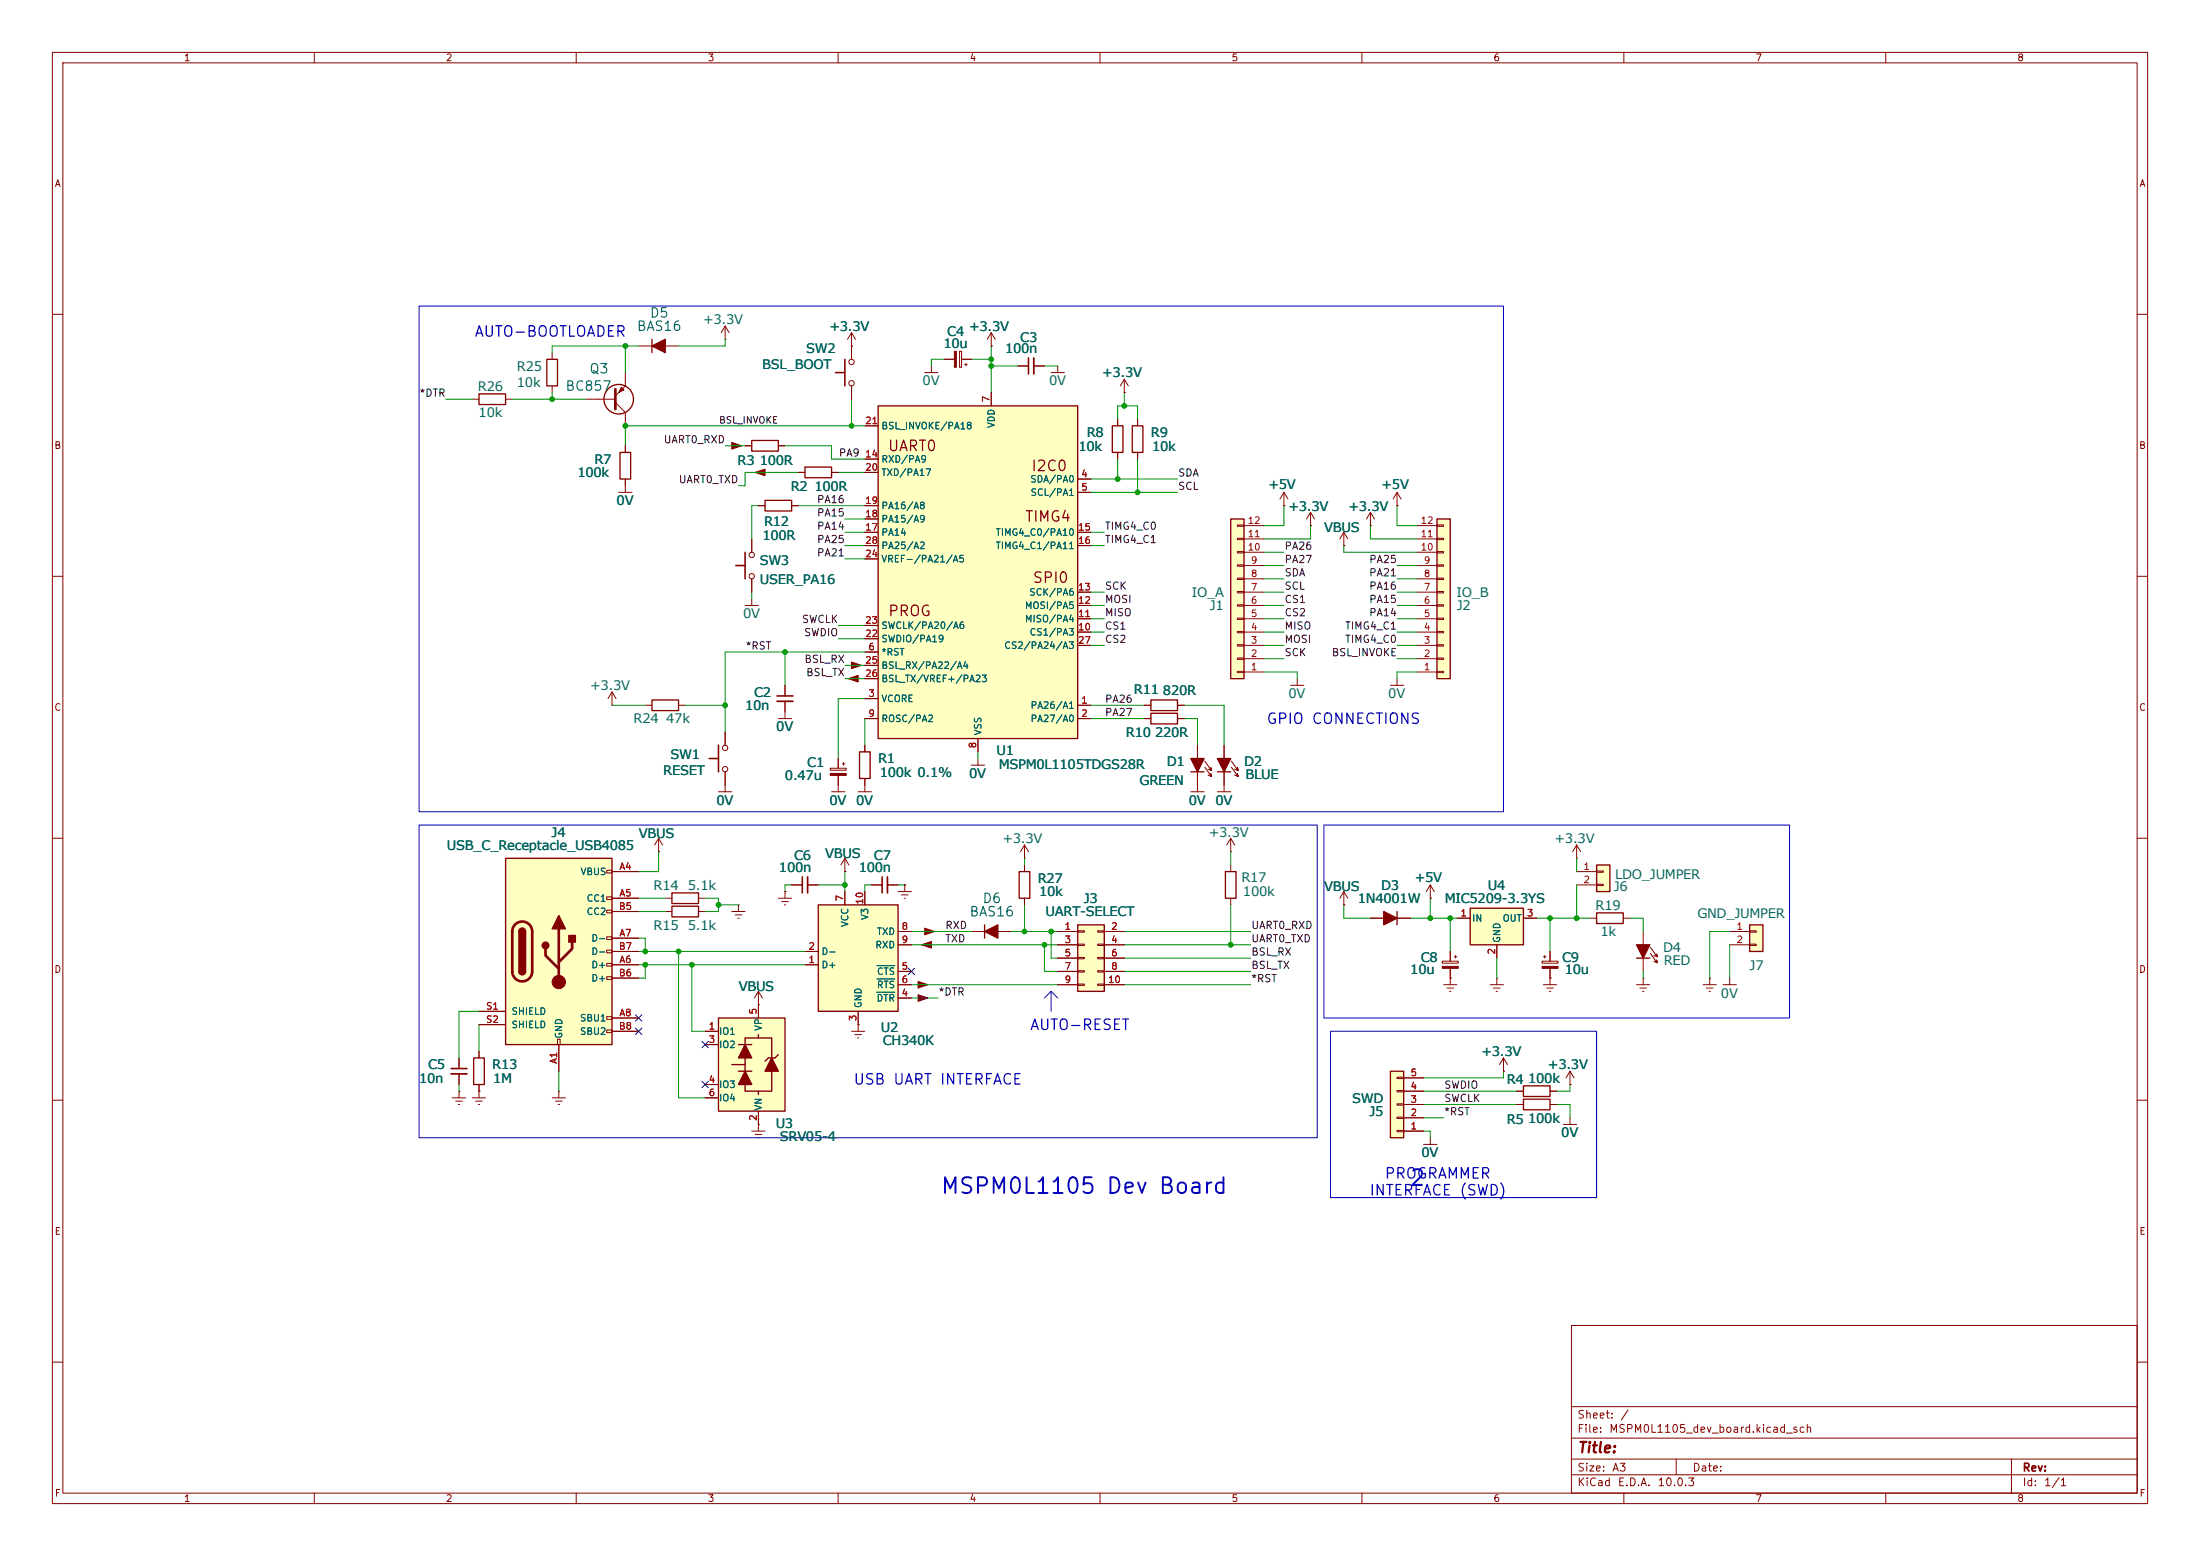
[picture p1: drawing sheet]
<svg xmlns="http://www.w3.org/2000/svg" width="420mm" height="297mm" viewBox="0 0 420 297" stroke-linecap="round" stroke-linejoin="round" font-family="sans-serif">
<g fill="none" stroke="#840000" stroke-width=".19">
<path d="M10 10h400v277h-400zM12 12h396v273h-396zM60 10v2M110 10v2M160 10v2M210 10v2M260 10v2M310 10v2M360 10v2M10 60h2M408 60h2M119.4 85.1v1.3"/>
<path d="M119.4 91.4v1.3M142.2 85.1h1.3M148.6 85.1h1.3M217.2 80v1.3M217.2 86.4v1.2M10 110h2M408 110h2M149.9 130.8v2M149.9 133.9v2M10 160h2M408 160h2M10 210h2"/>
<path d="M408 210h2M300 253h108v32h-108zM10 260h2M300 278.5h108M300 274.5h108M300 268.5h108M320 278.5v3M384 278.5v6.5M408 260h2M60 285v2M110 285v2M160 285v2"/>
<path d="M210 285v2M260 285v2M300 281.5h108M310 285v2M360 285v2"/>
</g>
<path d="M118.4 86.4h2v5h-2zM143.5 84.1h5.1v2h-5.1zM216.2 81.3h2v5.1h-2z" fill="none" stroke="#840000" stroke-width=".25"/>
<path d="M148.3 132.8h3.1" fill="none" stroke="#840000" stroke-width=".3"/>
<path d="M148.3 133.9h3.1" fill="none" stroke="#840000" stroke-width=".33"/>
<path d="M334 176.5h2.5v5.1h-2.5z" fill="#ffffc2"/>
<g fill="none" stroke="#840000" stroke-width=".25">
<path d="M104.4 68.6h2v5.1h-2zM212.3 81.3h2.1v5.1h-2.1zM124.5 133.6h5v2h-5zM334 176.5h2.5v5.1h-2.5zM290.8 207.3h5.1v2h-5.1z"/>
<circle cx="118.1" cy="76.2" r="2.82"/>
</g>
<g fill="none" stroke="#840000" stroke-width=".19">
<path d="M105.4 67.3v1.3M105.4 73.7v1.2M111.8 76.2h5.7M117.5 76.8l1.9 1.9v2.6M119.4 71.1v2.6l-1.9 1.9M213.4 80v1.3M213.4 86.4v1.2M261.6 97.8l-.7 1.3M261.6 97.8l.8 1.3M261.6 97.8v2.5M266.7 96.5h.1M266.7 94v2.5"/>
<path d="M266.7 94l-.8 1.3M266.7 94l.8 1.3M143.5 102.9v2.5M143.5 110.5v2.5M256.5 104.1h.1M256.5 101.6l-.7 1.3M256.5 101.6l.8 1.3M256.5 101.6v2.5M261.6 100.3h.1M123.2 134.6h1.3M129.5 134.6h1.3M246.4 130.8h2.5"/>
<path d="M247.6 129.5v1.3M265.4 130.8h2.6M266.7 129.5v1.3M330.2 177.8h3.8M334 177.7h1.3v.2h-1.3zM325.1 188h2.6M325.8 188.6h1.2M326.3 189.2h.2M326.4 186.7h.1M326.4 186.7v1.3M328.9 188h2.6M330.2 180.3h3.8"/>
<path d="M330.2 186.7v1.3M334 180.2h1.3v.3h-1.3zM287 204.5h.1M287 201.9l-.7 1.3M287 201.9l.8 1.3M287 201.9v2.6M289.6 208.3h1.2M295.9 208.3h1.3M298.4 214.6h2.6M299.7 207h.1M299.7 204.5v2.5M299.7 213.4v1.2"/>
<path d="M299.7 204.5l-.7 1.2M299.7 204.5l.8 1.2"/>
<circle cx="143.5" cy="105.9" r=".51"/>
<circle cx="143.5" cy="110" r=".51"/>
</g>
<path d="M117.5 74.3v3.8" fill="none" stroke="#840000" stroke-width=".51"/>
<path d="M118.6 73.9l.5 .5-1 .5z" fill="#840000" stroke="#840000" stroke-width=".19"/>
<path d="M140.5 108h1.7M142.2 105.4v5.1" fill="none" stroke="#840000" stroke-width=".3"/>
<path d="M265.4 204.5h2.6v12.7h-2.6z" fill="#ffffc2"/>
<path d="M265.4 204.5h2.6v12.7h-2.6zM290.8 209.8h5.1v2h-5.1z" fill="none" stroke="#840000" stroke-width=".25"/>
<g fill="none" stroke="#840000" stroke-width=".19">
<path d="M138.4 64.8h.1M138.4 62.2l-.7 1.3M138.4 62.2l.8 1.3M138.4 62.2v2.6M275.6 188h2.5M276.2 188.6h1.3M276.7 189.2h.3M276.9 186.7h.1M276.9 186.7v1.3M294.6 188h2.6M295.3 188.6h1.2M295.8 189.2h.2"/>
<path d="M295.9 186.7h.1M295.9 186.7v1.3M266.7 215.8h1.3v.2h-1.3zM266.7 213.2h1.3v.3h-1.3zM266.7 210.7h1.3v.2h-1.3zM266.7 208.2h1.3v.2h-1.3zM266.7 205.6h1.3v.3h-1.3zM268 215.9h3.8M268 213.4h3.8M268 210.8h3.8M268 208.3h3.8M268 205.7h3.8"/>
<path d="M271.8 218.4h2.5M273 217.2v1.2M289.6 210.8h1.2M295.9 210.8h1.3"/>
</g>
<path d="M162.6 126.4l1.9 .6-1.9 .6z" fill="#840000" stroke="#840000" stroke-width=".19"/>
<path d="M167.6 77.5h38.1v63.5h-38.1z" fill="#ffffc2"/>
<path d="M167.6 77.5h38.1v63.5h-38.1zM304.8 174.2h5.1v2.1h-5.1z" fill="none" stroke="#840000" stroke-width=".25"/>
<g fill="none" stroke="#840000" stroke-width=".19">
<path d="M189.2 74.9v2.6M200.7 71.1h2.5M201.9 69.9v1.2M165.1 99.1h2.5M165.1 96.5h2.5M165.1 87.6h2.5M165.1 90.2h2.5M165.1 81.3h2.5M205.7 91.4h2.6M205.7 94h2.6M165.1 101.6h2.5M165.1 119.4h2.5"/>
<path d="M165.1 106.7h2.5M165.1 104.1h2.5M205.7 101.6h2.6M205.7 104.1h2.6M205.7 118.1h2.6M205.7 115.6h2.6M205.7 113h2.6M165.1 137.2h2.5M165.1 124.5h2.5M165.1 121.9h2.5M165.1 133.4h2.5M165.1 127h2.5"/>
<path d="M165.1 129.5h2.5M205.7 134.6h2.6M205.7 137.2h2.6M205.7 120.7h2.6M205.7 123.2h2.6M186.7 141v2.5M303.5 175.3h1.3M309.9 175.3h1.2M284.5 188h2.5M285.1 188.6h1.3M285.6 189.2h.3M285.7 186.7h.1"/>
<path d="M285.7 186.7v1.3"/>
</g>
<path d="M304.8 165.1h2.5v5.1h-2.5z" fill="#ffffc2"/>
<path d="M304.8 165.1h2.5v5.1h-2.5zM312.4 182.9h2.6" fill="none" stroke="#840000" stroke-width=".25"/>
<g fill="none" stroke="#840000" stroke-width=".19">
<path d="M214.6 74.9h.1M214.6 72.4l-.7 1.3M214.6 72.4l.8 1.3M214.6 72.4v2.5M118.1 94h2.5M119.4 92.7v1.3M301 163.8h.1M301 166.4h3.8M301 168.9h3.8M301 161.3l-.8 1.3M301 161.3l.8 1.3M301 161.3v2.5"/>
<path d="M304.8 166.2h1.3v.3h-1.3zM304.8 168.8h1.3v.2h-1.3zM313.7 177.8v7.6M294.4 183.5h3v.3h-3zM294.6 182.6h.5M294.9 182.4v.5M295.9 181.6v1.9M295.9 184.8v1.9M312.4 188h2.6M313.1 188.6h1.2M313.6 189.2h.2M313.7 186.7h.1"/>
<path d="M313.7 186.7v1.3"/>
</g>
<path d="M315.1 182l1.3 1.8-.2-.7 .2 .7-.7-.3M315.1 180.8l1.3 1.8-.2-.6 .2 .6-.7-.2" fill="none" stroke="#840000" stroke-width=".2"/>
<path d="M312.4 180.3h2.6l-1.3 2.6z" fill="#840000" stroke="#840000" stroke-width=".25"/>
<path d="M294.4 184.5h3v.3h-3z" fill="#840000" stroke="#840000" stroke-width=".19"/>
<path d="M280.7 173.4h10.1v6.9h-10.1z" fill="#ffffc2"/>
<path d="M146 95.5h5.1v2h-5.1zM153.7 89.2h5v2h-5zM219.7 136.1h5.1v2.1h-5.1zM219.7 133.6h5.1v2h-5.1zM266.7 174v2.5M280.7 173.4h10.1v6.9h-10.1zM90.4 201.9h2.1v5.1h-2.1z" fill="none" stroke="#840000" stroke-width=".25"/>
<g fill="none" stroke="#840000" stroke-width=".19">
<path d="M162.6 66v2.6M162.6 73.7v2.5M176.5 71.1h2.6M177.8 69.9v1.2M144.8 96.5h1.2M151.1 96.5h1.3M152.4 90.2h1.3M158.7 90.2h1.3M245.1 96.5h.1M245.1 94l-.8 1.3M245.1 94l.8 1.3M245.1 94v2.5"/>
<path d="M250.2 97.8l-.8 1.3M250.2 97.8l.8 1.3M250.2 97.8v2.5M142.2 115.6h2.6M143.5 114.3v1.3M250.2 100.3h.1M218.4 137.2h1.3M218.4 134.6h1.3M224.8 137.2h1.3M224.8 134.6h1.3M256.5 172.7h.1M256.5 170.2l-.7 1.3"/>
<path d="M256.5 170.2l.8 1.3M256.5 170.2v2.5M261.6 175.3h7.6M273 171.5h.1M273 168.9l-.7 1.3M273 168.9l.8 1.3M273 168.9v2.6M278.1 175.3h2.6M290.8 175.3h2.6M275.3 183.5h3.1v.3h-3.1zM276.9 181.6v1.9M276.9 184.8v1.9"/>
<path d="M277.6 182.6h.5M277.9 182.4v.5M285.7 180.3v2.6M86.4 209.6h2.5M87 210.2h1.3M87.5 210.8h.3M87.6 208.3h.1M87.6 208.3v1.3M90.2 209.6h2.5M90.8 210.2h1.3M91.3 210.8h.3M91.4 208.3h.1"/>
<path d="M91.4 200.7v1.2M91.4 207v2.6"/>
<circle cx="162.6" cy="73.2" r=".51"/>
<circle cx="162.6" cy="69.1" r=".51"/>
</g>
<path d="M264.2 174l2.5 1.3-2.5 1.2z" fill="#840000" stroke="#840000" stroke-width=".25"/>
<path d="M275.3 184.5h3.1v.3h-3.1z" fill="#840000" stroke="#840000" stroke-width=".19"/>
<path d="M159.5 71.1h1.8M161.3 68.6v5.1" fill="none" stroke="#840000" stroke-width=".3"/>
<path d="M274.3 99.1h2.6v30.4h-2.6z" fill="#ffffc2"/>
<path d="M274.3 99.1h2.6v30.4h-2.6z" fill="none" stroke="#840000" stroke-width=".25"/>
<g fill="none" stroke="#840000" stroke-width=".19">
<path d="M270.5 118.1h3.8M270.5 115.6h3.8M270.5 113h3.8M270.5 110.5h3.8M270.5 108h3.8M270.5 105.4h3.8M270.5 102.9h3.8M270.5 100.3h3.8M274.3 118h1.3v.2h-1.3zM274.3 115.4h1.3v.3h-1.3zM274.3 112.9h1.3v.3h-1.3zM274.3 110.4h1.3v.2h-1.3z"/>
<path d="M274.3 107.8h1.3v.3h-1.3zM274.3 105.3h1.3v.2h-1.3zM274.3 102.7h1.3v.3h-1.3zM274.3 100.2h1.3v.3h-1.3zM270.5 128.3h3.8M270.5 125.7h3.8M270.5 123.2h3.8M270.5 120.7h3.8M274.3 128.1h1.3v.3h-1.3zM274.3 125.6h1.3v.3h-1.3zM274.3 123.1h1.3v.2h-1.3zM274.3 120.5h1.3v.3h-1.3z"/>
<path d="M144.8 191.8h.1M144.8 189.2l-.8 1.3M144.8 189.2l.7 1.3M144.8 189.2v2.6M87.6 201.9v2.1M87.6 205v2M105.4 209.6h2.5M106 210.2h1.3M106.6 210.8h.2M106.7 208.3h.1M106.7 208.3v1.3"/>
</g>
<path d="M86.1 204h3.1" fill="none" stroke="#840000" stroke-width=".3"/>
<path d="M86.1 205h3.1" fill="none" stroke="#840000" stroke-width=".33"/>
<path d="M137.2 194.3h12.7v17.8h-12.7z" fill="#ffffc2"/>
<path d="M137.2 194.3h12.7v17.8h-12.7zM141 199.4h2.5M142.2 199.4v-1.3h5.1v3.8M144.8 197.5v.6M139.7 203.2h2.5M141 204.5h2.5M142.2 201.9v2.6M144.8 208.3v.6M147.3 204.5v3.8h-5.1v-1.3M148.6 201.3l-.6 .6h-1.3l-.7 .7" fill="none" stroke="#840000" stroke-width=".25"/>
<g fill="none" stroke="#840000" stroke-width=".19">
<path d="M134.6 196.9h2.6M134.6 199.4h2.6M142.2 199.4v2.5M144.8 191.8v2.5M162.6 196.9h2.5M163.2 197.5h1.3M163.7 198.1h.3M163.8 195.6h.1M163.8 195.6v1.3M134.6 207h2.6M134.6 209.6h2.6M142.2 204.5v2.5"/>
<path d="M143.5 215.9h2.5M144.1 216.5h1.3M144.7 217.2h.2M144.8 214.6h.1M144.8 212.1v3.8M147.3 201.9v2.6"/>
</g>
<g fill="#840000" stroke="#840000" stroke-width=".25">
<path d="M142.2 199.4l1.3 2.5h-2.5z"/>
<path d="M142.2 204.5l1.3 2.5h-2.5z"/>
<path d="M147.3 201.9l1.3 2.6h-2.6z"/>
</g>
<path d="M175.3 189.9l1.9 .6-1.9 .6z" fill="#840000" stroke="#840000" stroke-width=".19"/>
<path d="M156.2 172.7h15.2v20.3h-15.2z" fill="#ffffc2"/>
<path d="M91.4 75.2h5.1v2h-5.1zM124.5 64.8v2.5M164.1 143.5h2v5.1h-2zM227.3 147.3h2.6M232.4 147.3h2.5M128.3 173h5v2h-5zM156.2 172.7h15.2v20.3h-15.2zM188 176.5v2.6M233.9 166.4h2.1v5.1h-2.1z" fill="none" stroke="#840000" stroke-width=".25"/>
<g fill="none" stroke="#840000" stroke-width=".19">
<path d="M90.2 76.2h1.2M96.5 76.2h1.3M121.9 66h7.6M162.6 66h.1M162.6 63.5l-.8 1.3M162.6 63.5l.7 1.3M162.6 63.5v2.5M180.3 68.6h1.9M183.2 67.1h.4v3h-.4zM183.6 68.6h1.8M184.1 69.6h.6M184.4 69.3v.6"/>
<path d="M189.2 66h.1M189.2 63.5l-.7 1.3M189.2 63.5l.8 1.3M189.2 63.5v2.5M194.3 69.9h2M197.4 69.9h2M163.8 151.1h2.6M165.1 142.2v1.3M165.1 148.6v2.5M185.4 146.1h2.6M186.7 144.8v1.3M227.3 151.1h2.6"/>
<path d="M228.6 142.2v8.9M232.4 151.1h2.5M233.7 142.2v8.9M125.7 162.6h.1M125.7 160l-.7 1.3M125.7 160l.8 1.3M125.7 160v2.6M127 174h1.3M133.3 174h1.3M161.3 166.4h.1M161.3 163.8v2.6M161.3 170.2v2.5"/>
<path d="M161.3 163.8l-.8 1.3M161.3 163.8l.8 1.3M165.1 170.2v2.5M166.4 168.9h2M169.4 168.9h2M171.4 177.8h2.6M171.4 170.2h2.6M172.1 170.8h1.3M172.6 171.5h.2M172.7 168.9h.1M172.7 168.9v1.3M185.4 177.8h7.6"/>
<path d="M234.9 162.6h.1M234.9 160l-.7 1.3M234.9 160l.8 1.3M234.9 160v2.6M234.9 165.1v1.3M234.9 171.5v1.2M153.7 184.2h2.5M153.7 181.6h2.5M163.8 193v2.6M171.4 190.5h2.6M171.4 185.4h2.6M171.4 188h2.6"/>
<path d="M171.4 180.3h2.6"/>
</g>
<path d="M167.4 189.4h3.4M167.4 184.3h3.4M167.4 186.9h3.4" fill="none" stroke="#006464" stroke-width=".19"/>
<g fill="#840000" stroke="#840000" stroke-width=".25">
<path d="M188 177.8l2.5-1.3v2.6z"/>
<path d="M232.4 144.8h2.5l-1.2 2.5z"/>
<path d="M227.3 144.8h2.6l-1.3 2.5z"/>
<path d="M124.5 66l2.5-1.2v2.5z"/>
</g>
<g fill="#840000" stroke="#840000" stroke-width=".19">
<path d="M176.5 177.2l1.9 .6-1.9 .6z"/>
<path d="M161.9 129.5l1.9-.6v1.3z"/>
<path d="M182.2 67.1h.4v3h-.4z"/>
<path d="M144.1 90.2l1.9-.7v1.3z"/>
<path d="M139.7 84.5l1.9 .6-1.9 .6z"/>
<path d="M175.3 187.3l1.9 .7-1.9 .6z"/>
<path d="M175.9 180.3l1.9-.6v1.3z"/>
</g>
<path d="M230 146.4l1.3 1.8-.2-.6 .2 .6-.7-.2M230 145.3l1.3 1.8-.2-.7 .2 .7-.7-.3M235.1 146.4l1.2 1.8-.1-.6 .1 .6-.6-.2M235.1 145.3l1.2 1.8-.1-.7 .1 .7-.6-.3" fill="none" stroke="#840000" stroke-width=".2"/>
<path d="M196.3 68.3v3.1M168.4 167.4v3" fill="none" stroke="#840000" stroke-width=".3"/>
<path d="M197.4 68.3v3.1M169.4 167.4v3" fill="none" stroke="#840000" stroke-width=".33"/>
<path d="M96.5 163.8h20.3v35.6h-20.3z" fill="#ffffc2"/>
<g fill="none" stroke="#840000" stroke-width=".19">
<path d="M115.8 166.1h1v.5h-1zM115.8 171.2h1v.5h-1zM115.8 173.7h1v.5h-1zM115.8 178.8h1v.5h-1zM116.8 166.4h5.1M116.8 171.5h5.1M116.8 179.1h5.1M116.8 174h5.1M148.6 171.5h2.5M149.2 172.1h1.3M149.7 172.7h.3M149.9 170.2h.1"/>
<path d="M149.9 170.2v1.3M151.1 168.9h2.1M154.2 168.9h2M91.4 193h5.1M91.4 195.6h5.1M106.4 198.4h.5v1h-.5zM106.7 199.4v5.1M115.8 181.4h1v.5h-1zM115.8 183.9h1v.5h-1zM115.8 186.4h1v.5h-1zM115.8 194.1h1v.5h-1zM115.8 196.6h1v.5h-1z"/>
<path d="M116.8 184.2h5.1M116.8 194.3h5.1M116.8 186.7h5.1M116.8 181.6h5.1M116.8 196.9h5.1"/>
</g>
<path d="M96.5 163.8h20.3v35.6h-20.3zM99.1 177.8a.64 .64 0 0 1 .6-.6 .64 .64 0 0 1 .6 .6M99.1 185.4a.64 .64 0 0 0 .6 .7 .64 .64 0 0 0 .6-.7" fill="none" stroke="#840000" stroke-width=".25"/>
<path d="M98.3 176.5a1.9 1.9 0 0 1 2.1-.5 1.9 1.9 0 0 1 1.2 1.8v7.6a1.91 1.91 0 0 1-1.9 1.9 1.91 1.91 0 0 1-1.9-1.9v-7.7l.2-.7zM106.7 177.3v10.2M109.2 179.8v1.3l-2.5 2.5M104.1 181.1v1.3l2.6 2.5" fill="none" stroke="#840000" stroke-width=".51"/>
<g fill="#840000" stroke="#840000" stroke-width=".25">
<path d="M99.1 177.8h1.2v7.6h-1.2z"/>
<path d="M99.2 177.4a.64 .64 0 0 1 .7-.2 .64 .64 0 0 1 .4 .6h-1.2z"/>
<path d="M99.1 185.4h1.2a.64 .64 0 0 1-.6 .7 .64 .64 0 0 1-.6-.7z"/>
<path d="M106.7 174.8l1.2 2.5h-2.5z"/>
<path d="M108.6 178.6h1.3v1.2h-1.3z"/>
<circle cx="104.1" cy="180.5" r=".63"/>
</g>
<circle cx="106.7" cy="187.5" r="1.27" fill="#840000" stroke="#840000" stroke-width=".19"/>
<path d="M153.2 167.4v3" fill="none" stroke="#840000" stroke-width=".3"/>
<path d="M154.2 167.4v3" fill="none" stroke="#840000" stroke-width=".33"/>
<path d="M205.7 176.5h5.1v12.7h-5.1z" fill="#ffffc2"/>
<path d="M128.3 170.4h5v2.1h-5zM194.6 166.4h2v5.1h-2zM205.7 176.5h5.1v12.7h-5.1z" fill="none" stroke="#840000" stroke-width=".25"/>
<g fill="none" stroke="#840000" stroke-width=".19">
<path d="M138.4 139.7v2.5M137.2 151.1h2.5M138.4 147.3v3.8M158.5 146.6h3v.4h-3zM160 144.8v1.8M160 148v1.9M160.8 145.8h.5M161 145.5v.6M127 171.5h1.3M133.3 171.5h1.3M139.7 174h2.5M140.3 174.6h1.3"/>
<path d="M140.8 175.3h.3M141 172.7h.1M141 172.7v1.3M195.6 163.8h.1M195.6 161.3l-.8 1.3M195.6 161.3l.7 1.3M195.6 161.3v2.5M195.6 165.1v1.3M195.6 171.5v1.2M201.9 177.8h3.8M205.7 177.7h1.3v.2h-1.3zM209.5 177.7h1.3v.2h-1.3z"/>
<path d="M210.8 177.8h3.8M201.9 180.3h3.8M201.9 182.9h3.8M201.9 185.4h3.8M201.9 188h3.8M205.7 180.2h1.3v.3h-1.3zM205.7 182.8h1.3v.2h-1.3zM205.7 185.3h1.3v.2h-1.3zM205.7 187.8h1.3v.3h-1.3zM209.5 180.2h1.3v.3h-1.3zM209.5 182.8h1.3v.2h-1.3zM209.5 185.3h1.3v.2h-1.3z"/>
<path d="M209.5 187.8h1.3v.3h-1.3zM210.8 180.3h3.8M210.8 182.9h3.8M210.8 185.4h3.8M210.8 188h3.8"/>
<circle cx="138.4" cy="146.8" r=".51"/>
<circle cx="138.4" cy="142.7" r=".51"/>
</g>
<path d="M158.5 147.6h3v.4h-3z" fill="#840000" stroke="#840000" stroke-width=".19"/>
<path d="M135.4 144.8h1.8M137.2 142.2v5.1" fill="none" stroke="#840000" stroke-width=".3"/>
<path d="M234.9 99.1h2.6v30.4h-2.6z" fill="#ffffc2"/>
<path d="M234.9 99.1h2.6v30.4h-2.6z" fill="none" stroke="#840000" stroke-width=".25"/>
<g fill="none" stroke="#840000" stroke-width=".19">
<path d="M162.6 66h.1M162.6 66v2.6M162.6 73.7v2.5M180.3 68.6h1.9M183.6 68.6h1.8M189.2 66h.1M189.2 74.9v2.6M194.3 69.9h2M197.4 69.9h2M214.6 74.9h.1M119.4 85.1v1.3M119.4 91.4v1.3"/>
<path d="M142.2 85.1h1.3M144.8 96.5h1.2M148.6 85.1h1.3M151.1 96.5h1.3M152.4 90.2h1.3M158.7 90.2h1.3M165.1 99.1h2.5M165.1 96.5h2.5M165.1 87.6h2.5M165.1 90.2h2.5M165.1 81.3h2.5M205.7 91.4h2.6"/>
<path d="M205.7 94h2.6M213.4 80v1.3M213.4 86.4v1.2M217.2 80v1.3M217.2 86.4v1.2M245.1 96.5h.1M266.7 96.5h.1M143.5 102.9v2.5M143.5 110.5v2.5M165.1 101.6h2.5M165.1 119.4h2.5M165.1 106.7h2.5"/>
<path d="M165.1 104.1h2.5M205.7 118.1h2.6M205.7 115.6h2.6M205.7 113h2.6M205.7 101.6h2.6M205.7 104.1h2.6M236.2 118h1.3v.2h-1.3zM236.2 115.4h1.3v.3h-1.3zM236.2 112.9h1.3v.3h-1.3zM236.2 110.4h1.3v.2h-1.3zM236.2 107.8h1.3v.3h-1.3zM236.2 105.3h1.3v.2h-1.3z"/>
<path d="M236.2 102.7h1.3v.3h-1.3zM236.2 100.2h1.3v.3h-1.3zM237.5 118.1h3.8M237.5 115.6h3.8M237.5 113h3.8M237.5 110.5h3.8M237.5 108h3.8M237.5 105.4h3.8M237.5 102.9h3.8M237.5 100.3h3.8M250.2 100.3h.1M256.5 104.1h.1"/>
<path d="M261.6 100.3h.1M116.8 134.6h.1M116.8 132.1l-.7 1.3M116.8 132.1l.8 1.3M116.8 132.1v2.5M138.4 139.7v2.5M148.6 137.2h2.5M149.9 130.8v2M149.9 133.9v3.3M165.1 137.2h2.5M165.1 124.5h2.5M165.1 121.9h2.5"/>
<path d="M165.1 133.4h2.5M165.1 127h2.5M165.1 129.5h2.5M205.7 123.2h2.6M205.7 120.7h2.6M205.7 137.2h2.6M205.7 134.6h2.6M218.4 137.2h1.3M218.4 134.6h1.3M224.8 137.2h1.3M224.8 134.6h1.3M236.2 128.1h1.3v.3h-1.3z"/>
<path d="M236.2 125.6h1.3v.3h-1.3zM236.2 123.1h1.3v.2h-1.3zM236.2 120.5h1.3v.3h-1.3zM237.5 128.3h3.8M237.5 125.7h3.8M237.5 123.2h3.8M237.5 120.7h3.8M138.4 147.3v2.6M158.7 151.1h2.6M160 144.8v1.8M160 148v3.1M165.1 142.2v1.3"/>
<path d="M165.1 148.6v1.3M186.7 141v2.5M228.6 142.2v2.6M228.6 147.3v2.6M233.7 142.2v2.6M233.7 147.3v2.6M116.8 166.4h5.1M116.8 171.5h5.1M116.8 179.1h5.1M116.8 174h5.1M125.7 162.6h.1M149.9 170.2h.1"/>
<path d="M151.1 168.9h2.1M154.2 168.9h2M161.3 166.4h.1M161.3 170.2v2.5M165.1 170.2v2.5M166.4 168.9h2M169.4 168.9h2M171.4 177.8h2.6M172.7 168.9h.1M195.6 165.1v1.3M195.6 171.5v1.2M201.9 177.8h3.8"/>
<path d="M210.8 177.8h3.8M256.5 172.7h.1M261.6 175.3h2.6M266.7 175.3h2.5M273 171.5h.1M278.1 175.3h2.6M290.8 175.3h2.6M91.4 193h5.1M91.4 195.6h5.1M106.7 199.4v5.1M116.8 184.2h5.1M116.8 194.3h5.1"/>
<path d="M116.8 186.7h5.1M116.8 181.6h5.1M116.8 196.9h5.1M134.6 196.9h2.6M134.6 199.4h2.6M144.8 191.8h.1M144.8 191.8v2.5M153.7 184.2h2.5M153.7 181.6h2.5M163.8 195.6h.1M163.8 193v2.6M171.4 180.3h2.6"/>
<path d="M171.4 185.4h2.6M171.4 188h2.6M171.4 190.5h2.6M201.9 180.3h3.8M201.9 182.9h3.8M201.9 185.4h3.8M201.9 188h3.8M210.8 180.3h3.8M210.8 182.9h3.8M210.8 185.4h3.8M210.8 188h3.8M276.9 186.7h.1"/>
<path d="M276.9 181.6v1.9M276.9 184.8v1.9M285.7 180.3v2.6M295.9 186.7h.1M295.9 181.6v1.9M295.9 184.8v1.9M87.6 201.9v2.1M87.6 205v2M91.4 208.3h.1M91.4 200.7v1.2M91.4 207v1.3M134.6 207h2.6"/>
<path d="M134.6 209.6h2.6M144.8 214.6h.1M144.8 212.1v2.5M268 208.3h3.8M268 215.9h3.8M268 213.4h3.8M268 210.8h3.8M268 205.7h3.8M287 204.5h.1M289.6 208.3h1.2M289.6 210.8h1.2M295.9 208.3h1.3"/>
<path d="M295.9 210.8h1.3M299.7 207h.1"/>
</g>
<path d="M80 58.4h207v96.5h-207zM80 157.5h171.5v59.7h-171.5zM252.7 157.5h88.9v36.8h-88.9zM200.7 189.2v3.8M200.7 189.2l1.2 1.3M200.7 189.2l-1.3 1.3M254 196.9h50.8v31.7h-50.8z" fill="none" stroke="#0000c2" stroke-width=".19"/>
<g fill="none" stroke="#009600" stroke-width=".19">
<path d="M85.1 76.2h5.1M97.8 76.2h14M105.4 74.9v1.3M119.4 66v5.1M121.9 66h-16.5v1.3M138.4 64.8v1.2h-8.9M162.6 76.2v5.1M180.3 68.6h-2.5v1.3M185.4 68.6h3.8M189.2 66v8.9M189.2 69.9h5.1M199.4 69.9h2.5"/>
<path d="M214.6 74.9v2.6M138.4 85.1h3.8M144.8 96.5h-1.3v6.4M149.9 85.1h8.8v2.5h6.4M152.4 90.2h-10.2v2.5h-1.2M152.4 96.5h12.7M160 90.2h5.1M161.3 99.1h3.8M165.1 81.3h-45.7v3.8M208.3 91.4h16.5M208.3 94h16.5M213.4 80v-2.5h3.8v2.5"/>
<path d="M213.4 87.6v3.8M217.2 87.6v6.4M245.1 96.5v3.8h-3.8M266.7 96.5v3.8h3.8M143.5 113v1.3M160 119.4h5.1M161.3 101.6h3.8M161.3 106.7h3.8M161.3 104.1h3.8M208.3 113h2.5M208.3 115.6h2.5M208.3 118.1h2.5"/>
<path d="M208.3 101.6h2.5M208.3 104.1h2.5M241.3 105.4h3.8M241.3 113h3.8M241.3 115.6h3.8M241.3 110.5h3.8M241.3 118.1h3.8M241.3 108h3.8M250.2 100.3v2.6h-8.9M256.5 104.1v1.3h14M261.6 100.3v2.6h8.9M266.7 113h3.8"/>
<path d="M266.7 115.6h3.8M266.7 110.5h3.8M266.7 118.1h3.8M266.7 108h3.8M116.8 134.6h6.4M130.8 134.6h7.6M149.9 124.5v6.3M160 121.9h5.1M161.3 127h3.8M161.3 129.5h3.8M165.1 124.5h-26.7v15.2M165.1 137.2v5"/>
<path d="M165.1 133.4h-5.1v11.4M208.3 134.6h10.1M208.3 123.2h2.5M208.3 120.7h2.5M208.3 137.2h10.1M226.1 137.2h2.5v5M226.1 134.6h7.6v7.6M241.3 125.7h3.8M241.3 128.3h6.3v1.2M241.3 123.2h3.8M241.3 120.7h3.8M266.7 125.7h3.8"/>
<path d="M266.7 123.2h3.8M266.7 120.7h3.8M270.5 128.3h-3.8v1.2M186.7 143.5v1.3M121.9 179.1h1.3v2.5M121.9 171.5h5.1M121.9 174h5.1M125.7 162.6v3.8h-3.8M134.6 171.5h2.6v2.5h-2.6M137.2 172.7h3.8M151.1 168.9h-1.2v1.3M156.2 168.9h5.1"/>
<path d="M161.3 166.4v3.8M166.4 168.9h-1.3v1.3M171.4 168.9h1.3M174 177.8h11.4M193 177.8h8.9M195.6 163.8v1.3M195.6 172.7v5.1M200.7 177.8v5.1h1.2M214.6 177.8h24.2M234.9 162.6v2.5M234.9 172.7v7.6M256.5 172.7v2.6h5.1"/>
<path d="M269.2 175.3h8.9M273 171.5v3.8M276.9 175.3v6.3M293.4 175.3h10.1M295.9 175.3v6.3M301 163.8v2.6M301 168.9v6.4M311.1 175.3h2.6v2.5M330.2 177.8h-3.8v8.9M91.4 193h-3.8v8.9M91.4 195.6v5.1M121.9 184.2h31.8"/>
<path d="M121.9 181.6h31.8M123.2 184.2v2.5h-1.3M129.5 181.6v28h5.1M132.1 184.2v12.7h2.5M174 180.3h27.9M174 190.5h5.1M174 188h27.9M199.4 180.3v5.1h2.5M214.6 180.3h24.2M214.6 185.4h24.2M214.6 182.9h24.2M214.6 188h24.2"/>
<path d="M285.7 182.9v3.8M313.7 185.4v1.3M330.2 180.3v6.4M87.6 207v1.3M106.7 204.5v3.8M271.8 215.9h1.2v1.3M271.8 210.8h17.8M271.8 208.3h17.8M271.8 213.4h3.8M287 204.5v1.2h-15.2M297.2 210.8h2.5v2.6M299.7 207v1.3h-2.5"/>
</g>
<path d="M121.3 193.7l1.2 1.2M121.3 196.2l1.2 1.3M122.5 193.7l-1.2 1.2M122.5 196.2l-1.2 1.3M134 198.8l1.2 1.2M135.2 198.8l-1.2 1.2M173.4 184.8l1.2 1.2M174.6 184.8l-1.2 1.2M134 206.4l1.2 1.2M135.2 206.4l-1.2 1.2" fill="none" stroke="#000084" stroke-width=".19"/>
<path d="M167.4 189.4h3.4M167.4 184.3h3.4M167.4 186.9h3.4" fill="none" stroke="#006464" stroke-width=".19"/>
<g fill="#009600" stroke="#009600" stroke-width=".19">
<circle cx="213.4" cy="91.4" r=".46"/>
<circle cx="200.7" cy="177.8" r=".46"/>
<circle cx="199.4" cy="180.3" r=".46"/>
<circle cx="195.6" cy="177.8" r=".46"/>
<circle cx="214.6" cy="77.5" r=".46"/>
<circle cx="217.2" cy="94" r=".46"/>
<circle cx="273" cy="175.3" r=".46"/>
<circle cx="295.9" cy="175.3" r=".46"/>
<circle cx="301" cy="175.3" r=".46"/>
<circle cx="276.9" cy="175.3" r=".46"/>
<circle cx="119.4" cy="81.3" r=".46"/>
<circle cx="119.4" cy="66" r=".46"/>
<circle cx="162.6" cy="81.3" r=".46"/>
<circle cx="105.4" cy="76.2" r=".46"/>
<circle cx="234.9" cy="180.3" r=".46"/>
<circle cx="161.3" cy="168.9" r=".46"/>
<circle cx="123.2" cy="184.2" r=".46"/>
<circle cx="123.2" cy="181.6" r=".46"/>
<circle cx="129.5" cy="181.6" r=".46"/>
<circle cx="132.1" cy="184.2" r=".46"/>
<circle cx="189.2" cy="69.9" r=".46"/>
<circle cx="189.2" cy="68.6" r=".46"/>
<circle cx="138.4" cy="134.6" r=".46"/>
<circle cx="149.9" cy="124.5" r=".46"/>
<circle cx="137.2" cy="172.7" r=".46"/>
</g>
<g font-size="3" fill="#0000c2">
<text x="268.9" y="227.1">2</text>
<text x="179.4" y="228.6">MSPM0L1105 Dev Board</text>
</g>
<g font-size="2.5" fill="#006464">
<text x="134.2" y="61.9">+3.3V</text>
<text x="158.4" y="63.2">+3.3V</text>
<text x="180.8" y="64.2">C4</text>
<text x="185" y="63.2">+3.3V</text>
<text x="194.8" y="65.2">C3</text>
<text x="98.7" y="70.8">R25</text>
<text x="145.5" y="70.5">BSL_BOOT</text>
<text x="153.9" y="67.5">SW2</text>
<text x="180.1" y="66.5">10u</text>
<text x="191.9" y="67.5">100n</text>
<text x="91.2" y="74.6">R26</text>
<text x="98.7" y="73.8">10k</text>
<text x="176.1" y="73.6">0V</text>
<text x="200.3" y="73.6">0V</text>
<text x="210.4" y="72">+3.3V</text>
<text x="91.4" y="79.7">10k</text>
<text x="207.5" y="83.5">R8</text>
<text x="219.7" y="83.5">R9</text>
<text x="113.5" y="88.6">R7</text>
<text x="140.8" y="88.8">R3</text>
<text x="145.1" y="88.8">100R</text>
<text x="205.9" y="86">10k</text>
<text x="220" y="86">10k</text>
<text x="110.2" y="91.1">100k</text>
<text x="151" y="93.6">R2</text>
<text x="155.5" y="93.6">100R</text>
<text x="242.2" y="93.4">+5V</text>
<text x="263.8" y="93.4">+5V</text>
<text x="117.7" y="96.4">0V</text>
<text x="145.9" y="100.5">R12</text>
<text x="246" y="97.4">+3.3V</text>
<text x="252.8" y="101.5">VBUS</text>
<text x="257.4" y="97.4">+3.3V</text>
<text x="145" y="107.9">SW3</text>
<text x="145.6" y="103">100R</text>
<text x="145.1" y="111.4">USER_PA16</text>
<text x="227.5" y="114">IO_A</text>
<text x="278.1" y="114">IO_B</text>
<text x="141.8" y="118">0V</text>
<text x="230.9" y="116.5">J1</text>
<text x="278.1" y="116.5">J2</text>
<text x="112.6" y="131.7">+3.3V</text>
<text x="142.2" y="135.6">10n</text>
<text x="144" y="133">C2</text>
<text x="216.5" y="132.5">R11</text>
<text x="222" y="132.8">820R</text>
<text x="246" y="133.3">0V</text>
<text x="265" y="133.3">0V</text>
<text x="121" y="138.1">R24</text>
<text x="127.2" y="138.1">47k</text>
<text x="148.2" y="139.6">0V</text>
<text x="214.9" y="140.6">R10</text>
<text x="220.5" y="140.6">220R</text>
<text x="126.6" y="148">RESET</text>
<text x="128" y="144.9">SW1</text>
<text x="149.9" y="149">0.47u</text>
<text x="154.1" y="146.4">C1</text>
<text x="167.6" y="145.7">R1</text>
<text x="167.9" y="148.2">100k 0.1%</text>
<text x="185" y="148.5">0V</text>
<text x="190.2" y="144.2">U1</text>
<text x="190.7" y="146.7">MSPM0L1105TDGS28R</text>
<text x="217.6" y="149.8">GREEN</text>
<text x="222.8" y="146.2">D1</text>
<text x="237.5" y="146.1">D2</text>
<text x="237.8" y="148.7">BLUE</text>
<text x="136.8" y="153.6">0V</text>
<text x="158.4" y="153.6">0V</text>
<text x="163.4" y="153.6">0V</text>
<text x="226.9" y="153.6">0V</text>
<text x="232" y="153.6">0V</text>
<text x="105.3" y="159.7">J4</text>
<text x="122" y="159.9">VBUS</text>
<text x="191.4" y="160.9">+3.3V</text>
<text x="230.7" y="159.7">+3.3V</text>
<text x="296.8" y="160.9">+3.3V</text>
<text x="85.3" y="162.2">USB_C_Receptacle_USB4085</text>
<text x="148.7" y="166.5">100n</text>
<text x="151.6" y="164.2">C6</text>
<text x="157.5" y="163.7">VBUS</text>
<text x="163.9" y="166.5">100n</text>
<text x="166.8" y="164.2">C7</text>
<text x="308.3" y="167.8">LDO_JUMPER</text>
<text x="124.8" y="169.8">R14</text>
<text x="131.3" y="169.8">5.1k</text>
<text x="198.1" y="168.6">R27</text>
<text x="198.4" y="171.1">10k</text>
<text x="206.9" y="172.4">J3</text>
<text x="237" y="168.4">R17</text>
<text x="237.3" y="171.1">100k</text>
<text x="252.8" y="170.1">VBUS</text>
<text x="259.2" y="172.4">1N4001W</text>
<text x="263.7" y="169.8">D3</text>
<text x="270.1" y="168.3">+5V</text>
<text x="275.8" y="172.4">MIC5209-3.3YS</text>
<text x="284" y="169.8">U4</text>
<text x="304.6" y="173.6">R19</text>
<text x="308.1" y="170.1">J6</text>
<text x="124.8" y="177.5">R15</text>
<text x="131.3" y="177.5">5.1k</text>
<text x="199.6" y="174.9">UART-SELECT</text>
<text x="305.5" y="178.7">1k</text>
<text x="324" y="175.2">GND_JUMPER</text>
<text x="269.2" y="185.8">10u</text>
<text x="271.2" y="183.6">C8</text>
<text x="298.2" y="183.6">C9</text>
<text x="298.7" y="185.8">10u</text>
<text x="317.5" y="181.7">D4</text>
<text x="317.6" y="184.2">RED</text>
<text x="334" y="185.1">J7</text>
<text x="141" y="189.1">VBUS</text>
<text x="328.5" y="190.4">0V</text>
<text x="168.1" y="197">U2</text>
<text x="168.5" y="199.6">CH340K</text>
<text x="282.8" y="201.6">+3.3V</text>
<text x="80" y="206.7">10n</text>
<text x="81.7" y="204.1">C5</text>
<text x="94" y="204.1">R13</text>
<text x="94.2" y="206.7">1M</text>
<text x="287.6" y="206.9">R4</text>
<text x="291.7" y="206.7">100k</text>
<text x="295.5" y="204.1">+3.3V</text>
<text x="148.1" y="215.3">U3</text>
<text x="258.1" y="210.5">SWD</text>
<text x="261.4" y="213">J5</text>
<text x="287.6" y="214.5">R5</text>
<text x="291.7" y="214.3">100k</text>
<text x="148.9" y="217.8">SRV05-4</text>
<text x="271.4" y="220.9">0V</text>
<text x="298.1" y="217.1">0V</text>
</g>
<g font-size="2" fill="#0000c2">
<text x="90.4" y="64.8">AUTO-BOOTLOADER</text>
<text x="241.6" y="138.7">GPIO CONNECTIONS</text>
<text x="196.5" y="197.1">AUTO-RESET</text>
<text x="162.8" y="207.5">USB UART INTERFACE</text>
<text x="264.2" y="225.5">PROGRAMMER</text>
<text x="261.3" y="228.7">INTERFACE (SWD)</text>
</g>
<g font-size="2" fill="#840000">
<text x="169.3" y="86.6">UART0</text>
<text x="196.7" y="90.4">I2C0</text>
<text x="195.5" y="100.1">TIMG4</text>
<text x="197" y="111.8">SPI0</text>
<text x="169.4" y="118.1">PROG</text>
<text x="301" y="277.8">Title:</text>
</g>
<g font-size="1.8" fill="#006464">
<text x="121.4" y="63.6">BAS16</text>
<text x="123.9" y="61.1">D5</text>
<text x="112.4" y="71.7">Q3</text>
<text x="107.8" y="75">BC857</text>
<text x="187.4" y="172.8">D6</text>
<text x="184.9" y="175.4">BAS16</text>
</g>
<g font-size="1.5" fill="#840000">
<text x="301" y="273.8">File:</text>
<text x="301" y="271.1">Sheet:</text>
<text x="307.1" y="273.8">MSPM0L1105_dev_board.kicad_sch</text>
<text x="309.2" y="271.1">/</text>
<text x="301" y="281.2">Size:</text>
<text x="307.6" y="281.2">A3</text>
<text x="323" y="281.2">Date:</text>
<text x="386" y="281.2">Rev:</text>
<text x="301" y="284">KiCad</text>
<text x="308.7" y="284">E.D.A.</text>
<text x="316.3" y="284">10.0.3</text>
<text x="386" y="284">Id:</text>
<text x="390.1" y="284">1/1</text>
</g>
<g font-size="1.4" fill="#0f0f0f">
<text x="80" y="76.1">*DTR</text>
<text x="126.6" y="85">UART0_RXD</text>
<text x="160" y="87.5">PA9</text>
<text x="129.5" y="92.6">UART0_TXD</text>
<text x="224.8" y="91.3">SDA</text>
<text x="224.8" y="93.8">SCL</text>
<text x="155.8" y="98.9">PA15</text>
<text x="155.8" y="101.5">PA14</text>
<text x="155.8" y="96.4">PA16</text>
<text x="210.8" y="101.5">TIMG4_C0</text>
<text x="155.8" y="104">PA25</text>
<text x="155.8" y="106.5">PA21</text>
<text x="210.8" y="104">TIMG4_C1</text>
<text x="245.1" y="105.3">PA26</text>
<text x="245.1" y="107.8">PA27</text>
<text x="261.3" y="107.8">PA25</text>
<text x="210.8" y="112.9">SCK</text>
<text x="245.1" y="110.4">SDA</text>
<text x="245.1" y="112.9">SCL</text>
<text x="261.3" y="112.9">PA16</text>
<text x="261.3" y="110.4">PA21</text>
<text x="153" y="119.2">SWCLK</text>
<text x="210.8" y="115.4">MOSI</text>
<text x="210.8" y="118">MISO</text>
<text x="245.1" y="118">CS2</text>
<text x="245.1" y="115.4">CS1</text>
<text x="261.3" y="118">PA14</text>
<text x="261.3" y="115.4">PA15</text>
<text x="142.2" y="124.3">*RST</text>
<text x="153.4" y="121.8">SWDIO</text>
<text x="210.8" y="123.1">CS2</text>
<text x="210.8" y="120.5">CS1</text>
<text x="245.1" y="125.6">SCK</text>
<text x="245.1" y="123.1">MOSI</text>
<text x="245.1" y="120.5">MISO</text>
<text x="254.1" y="125.6">BSL_INVOKE</text>
<text x="256.7" y="123.1">TIMG4_C0</text>
<text x="256.7" y="120.5">TIMG4_C1</text>
<text x="153.4" y="126.9">BSL_RX</text>
<text x="153.8" y="129.4">BSL_TX</text>
<text x="210.8" y="134.5">PA26</text>
<text x="210.8" y="137">PA27</text>
<text x="180.3" y="177.7">RXD</text>
<text x="238.8" y="177.7">UART0_RXD</text>
<text x="180.3" y="180.2">TXD</text>
<text x="238.8" y="185.3">BSL_TX</text>
<text x="238.8" y="180.2">UART0_TXD</text>
<text x="238.8" y="182.7">BSL_RX</text>
<text x="179.1" y="190.4">*DTR</text>
<text x="238.8" y="187.8">*RST</text>
<text x="275.6" y="208.1">SWDIO</text>
<text x="275.6" y="213.2">*RST</text>
<text x="275.6" y="210.7">SWCLK</text>
</g>
<g font-size="1.3" fill="#840000">
<text x="35" y="12">1</text>
<text x="85" y="12">2</text>
<text x="135" y="12">3</text>
<text x="185" y="12">4</text>
<text x="235" y="12">5</text>
<text x="285" y="12">6</text>
<text x="335" y="12">7</text>
<text x="385" y="12">8</text>
<text x="10.3" y="36">A</text>
<text x="408.3" y="36">A</text>
<text x="10.3" y="86">B</text>
<text x="408.2" y="86">B</text>
<text x="10.3" y="136">C</text>
<text x="408.2" y="136">C</text>
<text x="10.3" y="186">D</text>
<text x="408.2" y="186">D</text>
<text x="10.3" y="236">E</text>
<text x="408.3" y="236">E</text>
<text x="10.3" y="286">F</text>
<text x="35" y="287">1</text>
<text x="85" y="287">2</text>
<text x="135" y="287">3</text>
<text x="185" y="287">4</text>
<text x="235" y="287">5</text>
<text x="285" y="287">6</text>
<text x="335" y="287">7</text>
<text x="385" y="287">8</text>
<text x="408.3" y="286">F</text>
</g>
<g font-size="1.3" fill="#a90000">
<text x="189.2" y="76.9" transform="rotate(-90 189.2 76.9)">7</text>
<text x="165.1" y="81.3">21</text>
<text x="165.1" y="87.6">14</text>
<text x="165.1" y="90.1">20</text>
<text x="206.3" y="91.4">4</text>
<text x="206.3" y="94">5</text>
<text x="165.1" y="101.6">17</text>
<text x="165.1" y="99">18</text>
<text x="165.1" y="96.5">19</text>
<text x="205.7" y="101.6">15</text>
<text x="238.1" y="100.3">12</text>
<text x="271.1" y="100.3">12</text>
<text x="165.1" y="106.7">24</text>
<text x="165.1" y="104.1">28</text>
<text x="205.7" y="104.1">16</text>
<text x="238.1" y="105.4">10</text>
<text x="238.1" y="102.8">11</text>
<text x="238.7" y="107.9">9</text>
<text x="271.1" y="105.4">10</text>
<text x="271.1" y="102.8">11</text>
<text x="271.7" y="107.9">9</text>
<text x="205.7" y="113">13</text>
<text x="238.7" y="113">7</text>
<text x="238.7" y="110.5">8</text>
<text x="271.7" y="113">7</text>
<text x="271.7" y="110.5">8</text>
<text x="165.1" y="119.4">23</text>
<text x="205.7" y="118.1">11</text>
<text x="205.7" y="115.5">12</text>
<text x="238.7" y="118.1">5</text>
<text x="238.7" y="115.5">6</text>
<text x="271.7" y="118.1">5</text>
<text x="271.7" y="115.5">6</text>
<text x="165.1" y="121.9">22</text>
<text x="165.7" y="124.4">6</text>
<text x="205.7" y="120.6">10</text>
<text x="205.7" y="123.2">27</text>
<text x="238.7" y="125.7">2</text>
<text x="238.7" y="123.2">3</text>
<text x="238.7" y="120.6">4</text>
<text x="271.7" y="125.7">2</text>
<text x="271.7" y="123.2">3</text>
<text x="271.7" y="120.6">4</text>
<text x="165.1" y="127">25</text>
<text x="165.1" y="129.5">26</text>
<text x="238.7" y="128.2">1</text>
<text x="271.7" y="128.2">1</text>
<text x="165.7" y="133.3">3</text>
<text x="165.7" y="137.1">9</text>
<text x="206.3" y="134.6">1</text>
<text x="206.3" y="137.1">2</text>
<text x="186.7" y="142.9" transform="rotate(-90 186.7 142.9)">8</text>
<text x="118.1" y="166.3">A4</text>
<text x="302.2" y="166.3">1</text>
<text x="118" y="174">B5</text>
<text x="118.1" y="171.4">A5</text>
<text x="161.3" y="172.2" transform="rotate(-90 161.3 172.2)">7</text>
<text x="165.1" y="172.8" transform="rotate(-90 165.1 172.8)">10</text>
<text x="302.2" y="168.9">2</text>
<text x="118.1" y="179">A7</text>
<text x="172" y="177.8">8</text>
<text x="203.1" y="177.8">1</text>
<text x="212" y="177.8">2</text>
<text x="278.7" y="175.2">1</text>
<text x="291.4" y="175.2">3</text>
<text x="331.4" y="177.8">1</text>
<text x="118" y="181.6">B7</text>
<text x="118.1" y="184.1">A6</text>
<text x="154.2" y="184.1">1</text>
<text x="154.2" y="181.6">2</text>
<text x="172" y="185.4">5</text>
<text x="172" y="180.3">9</text>
<text x="203.1" y="180.3">3</text>
<text x="203.1" y="182.9">5</text>
<text x="203.1" y="185.4">7</text>
<text x="212" y="180.3">4</text>
<text x="212" y="182.9">6</text>
<text x="212" y="185.4">8</text>
<text x="285.7" y="182.3" transform="rotate(-90 285.7 182.3)">2</text>
<text x="331.4" y="180.3">2</text>
<text x="118" y="186.7">B6</text>
<text x="172" y="190.5">4</text>
<text x="172" y="187.9">6</text>
<text x="203.1" y="187.9">9</text>
<text x="211.4" y="187.9">10</text>
<text x="92.7" y="193">S1</text>
<text x="92.7" y="195.6">S2</text>
<text x="118" y="196.8">B8</text>
<text x="118.1" y="194.3">A8</text>
<text x="135.2" y="196.8">1</text>
<text x="144.8" y="193.7" transform="rotate(-90 144.8 193.7)">5</text>
<text x="163.8" y="195" transform="rotate(-90 163.8 195)">3</text>
<text x="106.7" y="203.2" transform="rotate(-90 106.7 203.2)">A1</text>
<text x="135.2" y="199.4">3</text>
<text x="135.2" y="207">4</text>
<text x="135.2" y="209.5">6</text>
<text x="269.2" y="208.3">4</text>
<text x="269.2" y="205.7">5</text>
<text x="144.8" y="214.1" transform="rotate(-90 144.8 214.1)">2</text>
<text x="269.2" y="215.9">1</text>
<text x="269.2" y="213.3">2</text>
<text x="269.2" y="210.8">3</text>
</g>
<text font-size="1.3" fill="#0f0f0f" x="137.2" y="81.2">BSL_INVOKE</text>
<g font-size="1.3" fill="#006464">
<text x="168.1" y="82.3">BSL_INVOKE/PA18</text>
<text x="190.2" y="81.8" transform="rotate(-90 190.2 81.8)">VDD</text>
<text x="168.1" y="88.6">RXD/PA9</text>
<text x="168.1" y="91.1">TXD/PA17</text>
<text x="196.6" y="92.4">SDA/PA0</text>
<text x="196.6" y="95">SCL/PA1</text>
<text x="168.1" y="100">PA15/A9</text>
<text x="168.1" y="97.5">PA16/A8</text>
<text x="168.1" y="102.6">PA14</text>
<text x="168.1" y="107.7">VREF-/PA21/A5</text>
<text x="168.1" y="105.1">PA25/A2</text>
<text x="190" y="102.6">TIMG4_C0/PA10</text>
<text x="190" y="105.1">TIMG4_C1/PA11</text>
<text x="195.5" y="119.1">MISO/PA4</text>
<text x="195.5" y="116.5">MOSI/PA5</text>
<text x="196.4" y="114">SCK/PA6</text>
<text x="168.1" y="125.4">*RST</text>
<text x="168.1" y="122.9">SWDIO/PA19</text>
<text x="168.1" y="120.4">SWCLK/PA20/A6</text>
<text x="191.6" y="124.2">CS2/PA24/A3</text>
<text x="196.4" y="121.6">CS1/PA3</text>
<text x="168.1" y="128">BSL_RX/PA22/A4</text>
<text x="168.1" y="130.5">BSL_TX/VREF+/PA23</text>
<text x="168.1" y="134.3">VCORE</text>
<text x="196.6" y="135.6">PA26/A1</text>
<text x="168.1" y="138.1">ROSC/PA2</text>
<text x="187.7" y="140.5" transform="rotate(-90 187.7 140.5)">VSS</text>
<text x="196.6" y="138.1">PA27/A0</text>
<text x="110.7" y="167.3">VBUS</text>
<text x="111.9" y="172.4">CC1</text>
<text x="111.9" y="175">CC2</text>
<text x="162.3" y="177.1" transform="rotate(-90 162.3 177.1)">VCC</text>
<text x="166.1" y="175.7" transform="rotate(-90 166.1 175.7)">V3</text>
<text x="167.3" y="178.8">TXD</text>
<text x="280.9" y="176.2">IN</text>
<text x="286.7" y="176.2">OUT</text>
<text x="112.8" y="185.1">D+</text>
<text x="112.8" y="180">D-</text>
<text x="112.8" y="182.6">D-</text>
<text x="156.7" y="185.1">D+</text>
<text x="156.7" y="182.6">D-</text>
<text x="167" y="181.3">RXD</text>
<text x="286.7" y="180.1" transform="rotate(-90 286.7 180.1)">GND</text>
<text x="112.8" y="187.7">D+</text>
<text x="167.2" y="191.5">DTR</text>
<text x="167.3" y="186.4">CTS</text>
<text x="167.3" y="188.9">RTS</text>
<text x="97.5" y="194">SHIELD</text>
<text x="97.5" y="196.6">SHIELD</text>
<text x="110.6" y="195.3">SBU1</text>
<text x="110.6" y="197.8">SBU2</text>
<text x="137.2" y="197.8">IO1</text>
<text x="145.8" y="196.9" transform="rotate(-90 145.8 196.9)">VP</text>
<text x="164.8" y="192.5" transform="rotate(-90 164.8 192.5)">GND</text>
<text x="107.7" y="198.4" transform="rotate(-90 107.7 198.4)">GND</text>
<text x="137.2" y="200.4">IO2</text>
<text x="137.2" y="208">IO3</text>
<text x="137.2" y="210.5">IO4</text>
<text x="145.8" y="212.1" transform="rotate(-90 145.8 212.1)">VN</text>
</g>
</svg>
